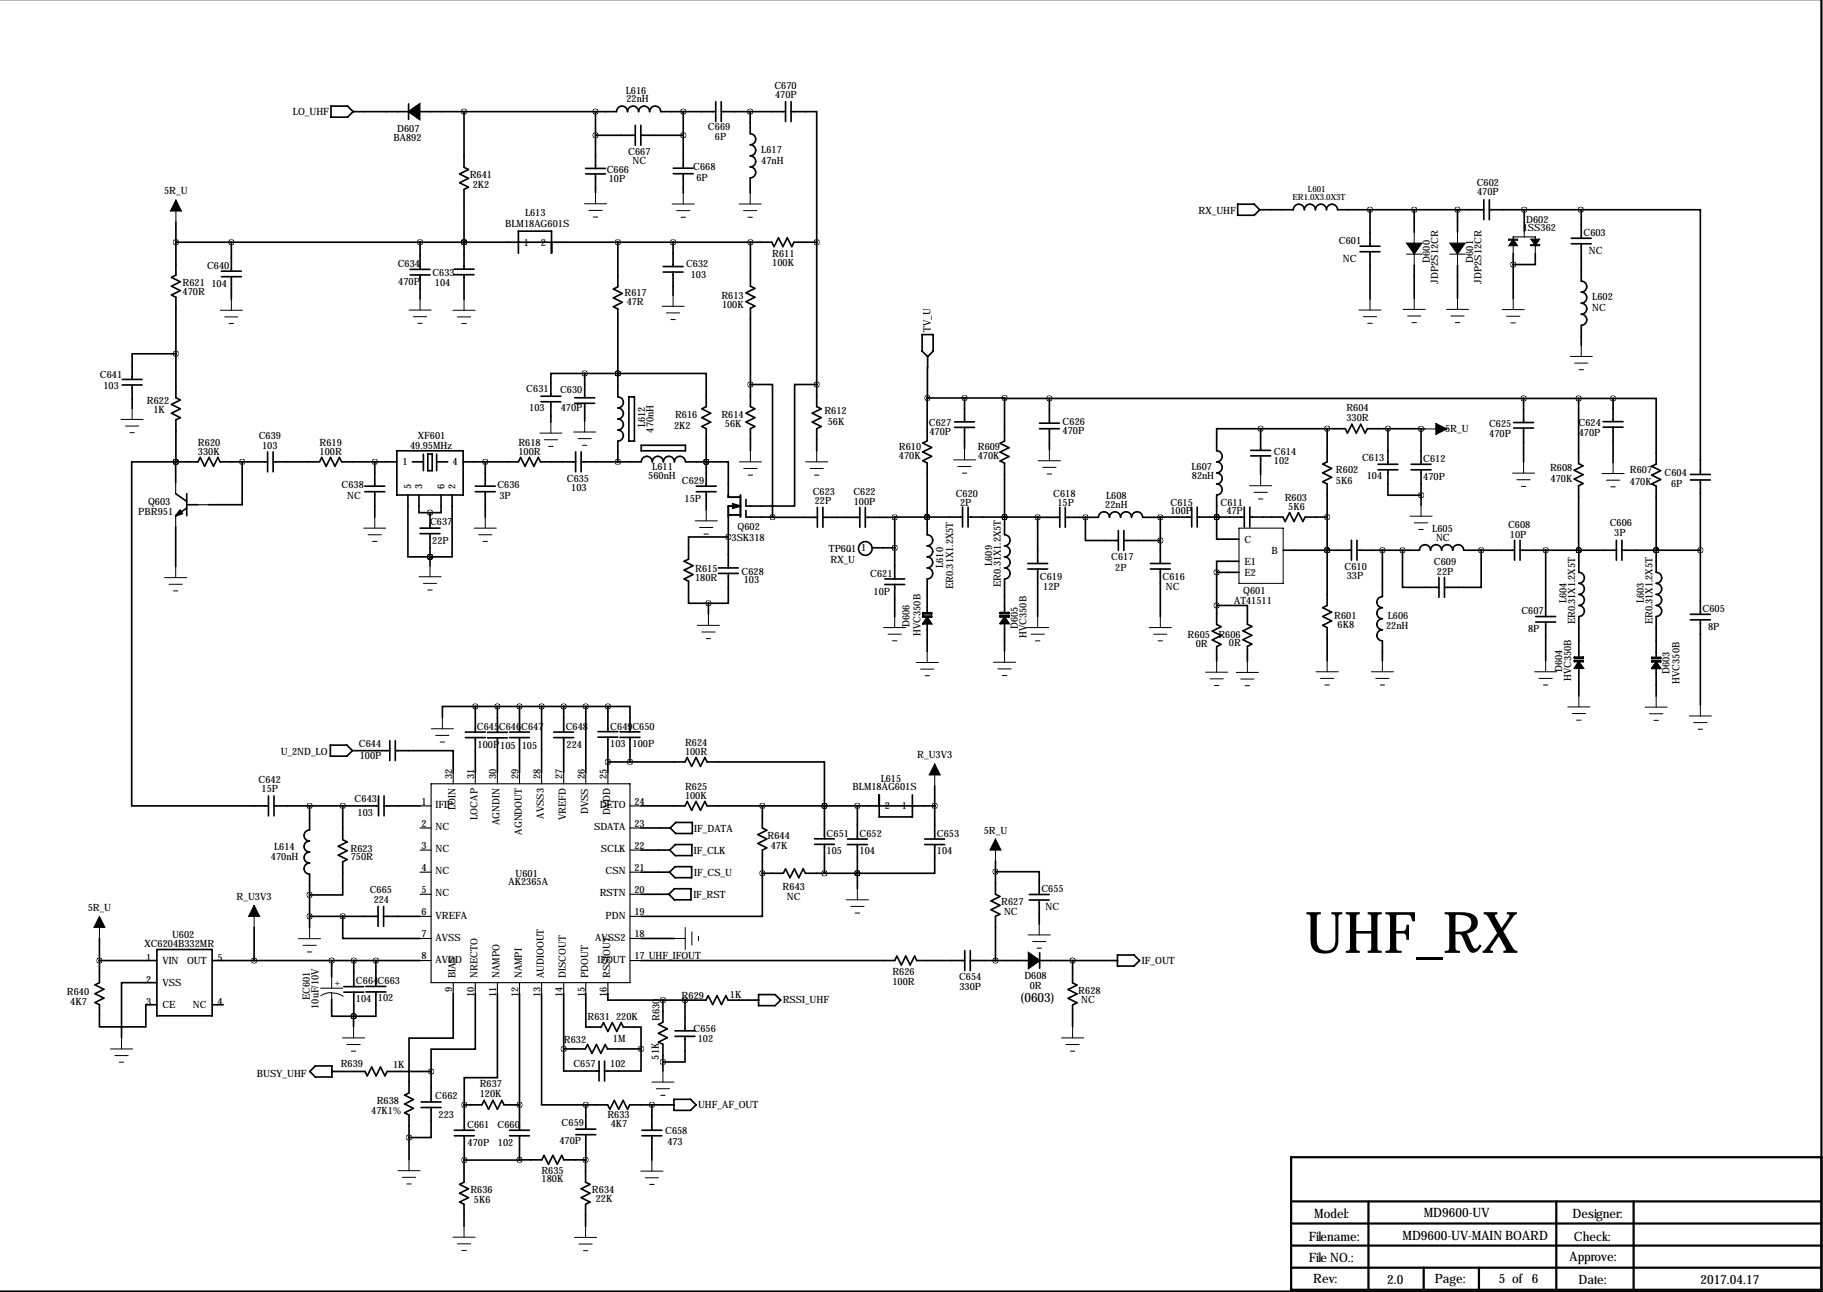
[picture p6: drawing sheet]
<svg xmlns="http://www.w3.org/2000/svg" width="419mm" height="297mm" viewBox="0 0 419 297" stroke-linecap="round" stroke-linejoin="round" font-family="sans-serif">
<path d="M418.7 0v296.9h-418.8M297.1 276.2h121.6M314.6 276.2v20.3M357.8 276.2v20.3M375.6 276.2v20.3M418.7 266.1h-121.9v30.4h121.9M296.8 281.3h121.9M296.8 286.4h121.9M296.8 291.5h121.9M327.3 291.5v5M340 291.5v5" fill="none" stroke="#000" stroke-width=".51"/>
<g fill="none" stroke="#000" stroke-width=".38">
<path d="M76.1 24.4h3.8l1.3 1.3-1.3 1.2h-3.8zM81.2 25.7h12.7M93.9 23.9v3.5M96.5 25.7h45.2a1.27 1.27 0 0 1 1.3-1.3 1.27 1.27 0 0 1 1.3 1.3 1.27 1.27 0 0 1 1.2-1.3 1.27 1.27 0 0 1 1.3 1.3 1.27 1.27 0 0 1 1.3-1.3 1.27 1.27 0 0 1 1.3 1.3 1.27 1.27 0 0 1 1.2-1.3 1.27 1.27 0 0 1 1.3 1.3h12.6M106.7 25.7v12.8l1 .5-2 1 2 1-2 1 2 1-1 .5v18.4M134.6 40h4.6M134.6 38.7h4.6M136.9 25.7v13M136.9 40v4.3M136.9 31.1h9.1M146 28.8v4.6M147.3 31.1h9.8"/>
<path d="M147.3 28.8v4.6M154.8 39.9h4.6M154.8 38.7h4.6M157.1 25.7v13M157.1 39.9v4.5M164.5 23.4v4.6M165.8 25.7h14.8M165.8 23.4v4.6M172.5 25.7v5a1.27 1.27 0 0 1 1.2 1.3 1.27 1.27 0 0 1-1.2 1.3 1.27 1.27 0 0 1 1.2 1.3 1.27 1.27 0 0 1-1.2 1.2 1.27 1.27 0 0 1 1.2 1.3 1.27 1.27 0 0 1-1.2 1.3 1.27 1.27 0 0 1 1.2 1.2 1.27 1.27 0 0 1-1.2 1.3v3.5M180.6 23.4v4.6M181.9 25.7h5.9v30M181.9 23.4v4.6"/>
<path d="M40.4 51.1v12.2l-1 .5 2.1 1-2.1 1 2.1 1-2.1 1 1 .5v23.2l1.1 .5-2.1 1 2.1 1-2.1 1 2.1 1-1.1 .5v9.7M40.4 55.7h137l.6 1 1-2 1 2 1-2 1 2 .5-1h5.3M53.2 55.7v6.6M96.6 55.7v6.2M106.7 55.7h.1M119.2 55.7h.1M119.2 58.2v-5.1h7.6v5.1M142 55.7v10.2l-1 .6 2.1 1-2.1 1 2.1 1-2.1 1 1 .5v20.2a1.27 1.27 0 0 1 1.3 1.3 1.27 1.27 0 0 1-1.3 1.3 1.27 1.27 0 0 1 1.3 1.3 1.27 1.27 0 0 1-1.3 1.2 1.27 1.27 0 0 1 1.3 1.3 1.27 1.27 0 0 1-1.3 1.3 1.27 1.27 0 0 1 1.3 1.2 1.27 1.27 0 0 1-1.3 1.3v4.8M154.7 55.7v5.6M172.5 55.7v10.1l1 .5-2 1 2 1-2 1.1 2 1-1 .5v22.6l1 .5-2 1 2 1-2 1 2 1.1-1 .5v5M187.8 55.7v37.8l1 .5-2.1 1 2.1 1-2.1 1 2.1 1.1-1 .5v5M284.5 47h3.8l1.3 1.2-1.3 1.3h-3.8z"/>
<path d="M289.6 48.2h7.7a1.27 1.27 0 0 1 1.3-1.2 1.27 1.27 0 0 1 1.3 1.2 1.27 1.27 0 0 1 1.2-1.2 1.27 1.27 0 0 1 1.3 1.2 1.27 1.27 0 0 1 1.3-1.2 1.27 1.27 0 0 1 1.3 1.2 1.27 1.27 0 0 1 1.2-1.2 1.27 1.27 0 0 1 1.3 1.2h33.6M312.7 57.9h4.5M312.7 56.6h4.5M315 48.2v8.4M315 57.9v10.8M325.1 48.2v5.2M335.1 48.2v5.2M341.1 45.9v4.6M342.4 48.2h21M342.4 45.9v4.6M347.9 58.3v10.3M350.4 48.2v5"/>
<path d="M353 58.3v2.5h-5.1M361.2 56h4.6M361.2 54.8h4.6M363.4 48.2h27.5v60.9M363.4 48.2l.1 6.6M363.5 56v8.6a1.27 1.27 0 0 1 1.3 1.3 1.27 1.27 0 0 1-1.3 1.3 1.27 1.27 0 0 1 1.3 1.2 1.27 1.27 0 0 1-1.3 1.3 1.27 1.27 0 0 1 1.3 1.3 1.27 1.27 0 0 1-1.3 1.2 1.27 1.27 0 0 1 1.3 1.3 1.27 1.27 0 0 1-1.3 1.3v4.6M50.9 63.6h4.6M50.9 62.3h4.6M53.2 63.6v5.2M94.3 61.9h4.6M94.3 63.2h4.6M96.6 63.2v5.5"/>
<path d="M104.4 61.9h4.6M104.4 63.2h4.6M106.7 63.2v5.6M152.5 62.5h4.5M152.5 61.3h4.5M154.7 62.5v5.4M212 76.9h2.5v3.8l-1.2 1.3-1.3-1.3zM325.1 61v7.6M335.1 61v7.6M28.1 88.5h4.6M28.1 87.2h4.6M30.4 88.5v5.4"/>
<path d="M40.4 81.3h-10v5.9M124.4 92.4h4.5M124.4 91.1h4.5M126.6 92.4v4.6M132.1 92.7h4.6M132.1 91.5h4.6M134.4 85.9h-7.8v5.2M134.4 85.9v5.6M134.4 92.7v4.1M134.4 85.9h7.6M142 85.9h20.4v7.6l-1.1 .5 2.1 1-2.1 1 2.1 1-2.1 1.1 1.1 .5v13.2M142 85.9h.1"/>
<path d="M144.6 91.2h1.2v10.2h-1.2zM172.5 88.4h5.1v30.5M187.8 88.4h-5.1v27.9h-11.2v-1.5M213.2 91.5v9.9l-1.1 .5 2.1 1-2.1 1 2.1 1-2.1 1 1.1 .5-.1 12.5M213.2 91.5h17.7M213.3 82l-.1 9.5M219.5 98.3h4.5M219.5 97h4.5M221.7 91.5v5.5M221.7 98.3v4.9M230.9 91.5v9.9l-1 .5 2.1 1-2.1 1 2.1 1.1-2.1 1 1 .5v16.4a1.27 1.27 0 0 1 1.3 1.3 1.27 1.27 0 0 1-1.3 1.3 1.27 1.27 0 0 1 1.3 1.3 1.27 1.27 0 0 1-1.3 1.2 1.27 1.27 0 0 1 1.3 1.3 1.27 1.27 0 0 1-1.3 1.3 1.27 1.27 0 0 1 1.3 1.2 1.27 1.27 0 0 1-1.3 1.3v7.7M230.9 91.5l10.3 .1"/>
<path d="M239 98.6h4.5M239 97.3h4.5M241.2 91.6v5.7M241.2 98.6v4.8M241.2 91.6h129.6M289.8 98.6h-10.1v5a1.27 1.27 0 0 1 1.3 1.3 1.27 1.27 0 0 1-1.3 1.3 1.27 1.27 0 0 1 1.3 1.3 1.27 1.27 0 0 1-1.3 1.2 1.27 1.27 0 0 1 1.3 1.3 1.27 1.27 0 0 1-1.3 1.3 1.27 1.27 0 0 1 1.3 1.2 1.27 1.27 0 0 1-1.3 1.3v5.1M289.8 98.6h19.5l.5 1 1-2.1 1 2.1 1-2.1 1 2.1 .6-1h4.7M289.8 98.6v4.9M305.1 98.6v7.6l-1 .5 2 1-2 1 2 1-2 1.1 1 .5v27.9l-1 .5 2 1-2 1 2 1.1-2 1 1 .5v7.6M319.1 98.6h7.6M319.1 98.6v8.1M326.7 98.6v8.1"/>
<path d="M326.7 98.6h.9M348 98.4h4.6M348 97.1h4.6M350.3 91.6v5.5M350.3 98.4v7.8M362.9 91.6v15l1 .5-2 1 2 1-2 1 2 1.1-1 .5v14.8M368.6 98.2h4.5M368.6 96.9h4.5M370.8 91.6h9.9v15.1l-1 .5 2.1 1-2.1 1 2.1 1-2.1 1.1 1 .5v19.8a1.27 1.27 0 0 1 1.3 1.3 1.27 1.27 0 0 1-1.3 1.2 1.27 1.27 0 0 1 1.3 1.3 1.27 1.27 0 0 1-1.3 1.3 1.27 1.27 0 0 1 1.3 1.2 1.27 1.27 0 0 1-1.3 1.3 1.27 1.27 0 0 1 1.3 1.3 1.27 1.27 0 0 1-1.3 1.2v9.4M370.8 91.6v5.3M370.8 98.2v8.1M40.4 106.2v4.8"/>
<path d="M40.4 106.2h-10.1v79.1h31.4M40.4 106.2h5.1l.5-1 1 2 1.1-2 1 2 1-2 .5 1h10.9M40.4 113.5l2.5 1.8M42.9 113.5v5.1M42.9 116h2.6M42.9 116.8l-2.5 1.8M55.7 106.2v9.8h-7.7M61.5 103.9v4.6M62.8 106.2h10.7l.5-1 1 2 1-2 1 2 1-2 .5 1h12.7M62.8 103.9v4.6M83.9 113h4.5M83.9 111.8h4.5"/>
<path d="M86.2 106.2v5.6M86.2 113v5.9M91.2 103.6h15.3v10.2h-15.3zM93.8 113.8v14.2h5.1M94.8 106.2h2.5M96.3 113.8v4.1h2.6M97.3 104.4v3.8M98.3 104.4h1.1v3.8h-1.1zM98.9 117.9v3.5M100.4 104.4v3.8M100.4 106.2h2.5M101.4 113.8v4.1h-2.5"/>
<path d="M103.9 113.8v14.2h-5M106.5 106.2h12.7l.5-1 1 2 1-2 1 2 1-2 .6 1h8M109.3 113h4.5M109.3 111.8h4.5M111.6 106.2v5.6M111.6 113v5.9M132.3 103.9v4.6M133.6 106.2h13.8a1.27 1.27 0 0 1 1.3-1.3 1.27 1.27 0 0 1 1.3 1.3 1.27 1.27 0 0 1 1.2-1.3 1.27 1.27 0 0 1 1.3 1.3 1.27 1.27 0 0 1 1.3-1.3 1.27 1.27 0 0 1 1.2 1.3 1.27 1.27 0 0 1 1.3-1.3 1.27 1.27 0 0 1 1.3 1.3h4.8M133.6 103.9v4.6M147.4 102.4h10.2v1.2h-10.2zM160.1 113h4.5M160.1 111.8h4.5"/>
<path d="M162.4 106.2h.1M162.4 106.2h5v8.1h2.8M162.4 113v4.2M167.4 118.4h2.8M169 116.3h-1.6v14.3M170.2 113.8v5.1M171.5 117.4v1.5h6.1M177.6 118.9h10.3M187.9 116.6v4.6M189.2 118.9h8.5M189.2 116.6v4.6M197.7 116.6v4.6"/>
<path d="M198.9 118.9h6.8M198.9 116.6v4.6M205.7 118.9v14.2M213.1 118.9h-7.4M213.1 118.9h8.2M213.2 118.9v4a1.27 1.27 0 0 1 1.2 1.3 1.27 1.27 0 0 1-1.2 1.3 1.27 1.27 0 0 1 1.2 1.3 1.27 1.27 0 0 1-1.2 1.2 1.27 1.27 0 0 1 1.2 1.3 1.27 1.27 0 0 1-1.2 1.3 1.27 1.27 0 0 1 1.2 1.2 1.27 1.27 0 0 1-1.2 1.3v7.8M221.3 116.6v4.6M222.6 118.9h8.3M222.6 116.6v4.6M230.9 118.9h.1M230.9 118.9h7.7M238.6 118.9v10.7"/>
<path d="M238.6 118.9h5M243.6 116.6v4.6M244.9 118.9h7.6a1.27 1.27 0 0 1 1.3-1.2 1.27 1.27 0 0 1 1.3 1.2 1.27 1.27 0 0 1 1.2-1.2 1.27 1.27 0 0 1 1.3 1.2 1.27 1.27 0 0 1 1.3-1.2 1.27 1.27 0 0 1 1.2 1.2 1.27 1.27 0 0 1 1.3-1.2 1.27 1.27 0 0 1 1.3 1.2h4.1M244.9 116.6v4.6M249.5 118.9v5.4h7.6M266.8 118.9v10.7M274 118.9h-7.2M274 116.6v4.6M275.2 118.9h10.9M275.2 116.6v4.6M279.7 118.9h.1M279.7 118.9v5.1h5.1"/>
<path d="M286.1 116.6v4.6M287.3 118.9h7.6l.6 1 1-2 1 2 1-2 1 2 .5-1h5.1M287.3 116.6v4.6M287.5 104.8h4.6M287.5 103.5h4.6M289.8 104.8v4.3M316.8 108h4.6M316.8 106.7h4.6M319.1 108v5.9h7.6M324.4 108h4.6M324.4 106.7h4.6M326.7 108v8.1"/>
<path d="M388.6 109.1h4.6M388.6 110.3h4.6M390.9 110.3v30.9M40.4 121.1v9.2M96.6 122.7h4.5M96.6 121.4h4.5M98.9 128h.1M98.9 122.7v7.4M162.9 138.7v2.5M165.2 131.8h4.5M165.2 130.6h4.5M167.4 123.5h-9.1v5l-1 .5 2 1.1-2 1 2 1-2 1 1 .5v5.1h4.6"/>
<path d="M167.4 131.8v6.9h-4.5M200.5 125.9h5.2M203.4 134.4h4.6M203.4 133.1h4.6M205.7 134.4v7.3M236.3 130.8h4.5M236.3 129.6h4.5M238.6 130.8v10.9M257.1 122v4.6M258.4 124.3h8.4M258.4 122v4.6M264.5 130.8h4.5"/>
<path d="M264.5 129.6h4.5M266.8 130.8v10.9M279.7 139.2h7.1v4.3l1 .5-2 1 2 1.1-2 1 2 1-1 .5v3.5M279.7 131.6v12l1 .5-2 1 2 1-2 1 2 1-1 .6v3.3M279.7 131.6h5.1M284.8 129h-5.1v2.6M295 126.5h15.7M305.1 126.5h.1M310.7 124.2v4.6M312 126.5h14.3a1.27 1.27 0 0 1 1.3-1.3 1.27 1.27 0 0 1 1.3 1.3 1.27 1.27 0 0 1 1.2-1.3 1.27 1.27 0 0 1 1.3 1.3 1.27 1.27 0 0 1 1.3-1.3 1.27 1.27 0 0 1 1.3 1.3 1.27 1.27 0 0 1 1.2-1.3 1.27 1.27 0 0 1 1.3 1.3h11.7M312 124.2v4.6M317.8 126.5v10.7a1.27 1.27 0 0 0-1.3 1.2 1.27 1.27 0 0 0 1.3 1.3 1.27 1.27 0 0 0-1.3 1.3 1.27 1.27 0 0 0 1.3 1.3 1.27 1.27 0 0 0-1.3 1.2 1.27 1.27 0 0 0 1.3 1.3 1.27 1.27 0 0 0-1.3 1.3 1.27 1.27 0 0 0 1.3 1.2v4.6"/>
<path d="M322.4 126.5v8.5h8.4M330.8 132.8v4.5M332.1 132.8v4.5M340.5 126.5v8.5h-8.4M348.2 124.2v4.6M349.5 126.5h22.1M349.5 124.2v4.6M355.3 126.5v15.2M363 126.5v5.1a1.27 1.27 0 0 1 1.2 1.3 1.27 1.27 0 0 1-1.2 1.2 1.27 1.27 0 0 1 1.2 1.3 1.27 1.27 0 0 1-1.2 1.3 1.27 1.27 0 0 1 1.2 1.2 1.27 1.27 0 0 1-1.2 1.3 1.27 1.27 0 0 1 1.2 1.3 1.27 1.27 0 0 1-1.2 1.2v9.4M371.6 124.2v4.6M372.9 126.5h18M372.9 124.2v4.6"/>
<path d="M380.7 126.5h.1M212.1 141.6h2.1v.3h-2.1zM212.1 140.9h2.1v.2h-2.1zM213.2 143.4v6.4M229.9 141.6h2.1v.2h-2.1zM229.9 140.8h2.1v.3h-2.1zM230.9 143.4v6.3M353.1 143h4.5M353.1 141.7h4.5M355.3 143v8.9M361.9 151.9h2.1v.2h-2.1zM361.9 151.1h2.1v.2h-2.1z"/>
<path d="M363 153.6v6.4M379.7 151.9h2.1v.3h-2.1zM379.7 151.1h2.1v.3h-2.1zM380.7 153.7v6.3M388.6 142.5h4.6M388.6 141.2h4.6M390.9 142.5v19.6M75.9 171.3h3.9l1.2 1.3-1.2 1.2h-3.9zM81 172.6h8.6M89.6 170.3v4.6M90.9 172.6h13.3v5.1M90.9 170.3v4.6"/>
<path d="M107 168.3h4.6M107 169.6h4.6M109.3 162.4h-7.6v2.6M109.3 162.4v5.9M109.3 169.6v8.1M109.3 162.4h30.5M112.1 169.6h4.5M112.1 168.4h4.5M114.4 162.4v6M114.4 169.6v8.1M117.1 168.3h4.6M117.1 169.6h4.6"/>
<path d="M119.4 162.4v5.9M119.4 169.6v8.1M124.5 162.4v15.3M127.3 168.3h4.6M127.3 169.6h4.6M129.6 162.4v5.9M129.6 169.6v8.1M134.7 162.4v15.3M137.5 168.2h4.5M137.5 169.5h4.5M139.8 162.4h5v5.9M139.8 175.2h17.7l.5-1 1 2 1-2 1 2 1.1-2 .5 1h26.9v10.1"/>
<path d="M139.8 162.4v5.8M139.8 169.5v8.2M142.5 168.3h4.6M142.5 169.5h4.6M144.8 169.5v5.7M61.7 183v4.6M63 185.3h24M63 183v4.6M71.2 185.3v5.5a1.27 1.27 0 0 0-1.3 1.3 1.27 1.27 0 0 0 1.3 1.3 1.27 1.27 0 0 0-1.3 1.2 1.27 1.27 0 0 0 1.3 1.3 1.27 1.27 0 0 0-1.3 1.3 1.27 1.27 0 0 0 1.3 1.2 1.27 1.27 0 0 0-1.3 1.3 1.27 1.27 0 0 0 1.3 1.3v12.3M78.8 185.3v7.8l1 .5-2 1 2 1-2 1 2 1-1 .5v7.7h-7.6M87 183v4.6M88.3 185.3h8.3"/>
<path d="M88.3 183v4.6M147.4 185.3h10.1l.5-1 1 2 1-2 1 2 1.1-2 .5 1h52.3M147.4 190.4h6.7M147.4 195.4h6.6M154 195.4l1.2-1.2h3.9v2.5h-3.9zM155.3 189.1h3.9v2.5h-3.9l-1.2-1.2zM175.3 185.3v5.1l1 .5-2.1 1 2.1 1-2.1 1 2.1 1-1 .5v5.4M187.2 192.8h4.6M187.2 194.1h4.6M189.5 185.3h.1M189.5 194.1v6.7M189.5 185.3v7.5"/>
<path d="M194.8 192.9h4.6M194.8 194.2h4.6M197.1 185.3v7.6M197.1 194.2v10.1M202.1 182.7v5.1h7.7v-5.1M209.8 185.3h.1M212.6 192.9h4.6M212.6 194.2h4.6M214.9 194.2v6.6h-17.8M214.9 180.7v12.2M228.9 198v7.6l1 .5-2.1 1 2.1 1-2.1 1.1 2.1 1-1 .5v10.1M22.9 215.8v10.1l-1.1 .5 2.1 1-2.1 1.1 2.1 1-2.1 1 1.1 .5v5.1h10.6v-5.1h2.6"/>
<path d="M36.1 218.3h12.7v15.2h-12.7zM58.4 213.2v7.6M71.2 210.7h15.7M78.8 210.7v5.1h17.8M86.9 208.4v4.6M88.2 210.7h8.4M88.2 208.4v4.6M147.4 200.5h6.5M147.4 205.6h6.4M147.4 215.8h7.6M153.8 205.6l1.2-1.3h3.9v2.6h-3.9zM153.9 200.5l1.3-1.3h3.8v2.6h-3.8z"/>
<path d="M175.3 200.8v9.9h-27.9M175.3 200.8h4.8l.5-1 1 2 1-2 1 2 1.1-2 .5 1h11.9M197.1 200.8h.1M221.8 218.6v4.5M223.1 218.6v4.5M228.9 200.4h10v5.2M236.6 205.6h4.6M236.6 206.9h4.6M238.9 206.9v5.5M239 219.1v3.5M256.9 219.6h3.8l1.3 1.2-1.3 1.3h-3.8zM22.9 220.8h13.2"/>
<path d="M36.1 225.9h-8.2v12.7M48.8 220.8h47.8M48.8 231h2.5M76.3 229.7v3.9h5M76.3 220.8v3.8M79 226.8h4.6M79 228.1h4.6M81.3 233.6v2.5M81.3 233.6h.1M81.3 220.8v6M81.3 228.1v5.5M84.1 226.8h4.6"/>
<path d="M84.1 228.1h4.6M86.4 228.1v5.5h-5.1M86.4 220.8v6M104.2 228.5v10.2h-10.2v12.6l-1 .5 2 1-2 1 2 1-2 1 1 .5v10.3M109.3 228.5v12.7h-10.2v5.1M114.4 228.5v19.3h-7.7v6.2M119.4 228.5v31.4M124.5 228.5v25.5h10.2M129.6 228.5v12.7M134.7 228.5v7.6h3.5l.5-1 1.1 2 1-2 1 2 1-2 .5 1h4.1v5.1M139.8 228.5v1.4h12.6M147.4 220.8h58.3l.5-1 1 2.1 1-2.1 1 2.1 1.1-2.1 .5 1h11"/>
<path d="M152.4 229.9h9.9l.5-1 1 2 1-2 1.1 2 1-2 .5 1h7M152.4 229.9v5.1l-1 .5 2 1-2 1.1 2 1-2 1 1 .5v6.1M155.2 238.3h4.6M155.2 237h4.6M157.5 238.3v5.9h-5.1M157.5 229.9v7.1M174.4 228.7h3.8l1.3 1.2-1.3 1.3h-3.8zM223.1 220.8h13.4M239 220.8h17.9M246.6 220.8v5.2l1 .5-2 1 2 1-2 1 2 1-1 .5v5.1M71.2 246.3l1.3-1.2h3.8v2.5h-3.8zM76.3 246.3h7.6l.5 1.1 1-2.1 1.1 2.1 1-2.1 1 2.1 .5-1.1h10.1"/>
<path d="M96.8 253.4h4.6M96.8 254.6h4.6M99.1 254.6v6.9h-5.1M99.1 246.3v7.1M104.4 259.9h4.6M106.7 254v5.9M106.7 254h4.1l.5-1 1 2 1-2 1.1 2 1-2 .5 1h3.5M117.1 259.9h4.6M129.6 241.2h5l.5-1.1 1 2.1 1-2.1 1 2.1 1-2.1 .5 1.1h7.8M129.6 241.2v5h8.1M132.4 259.6h4.6M134.7 254v5.6"/>
<path d="M134.7 254h5l.5 1 1-2 1 2 1.1-2 1 2 .5-1h10.1M137.7 244v4.5M139 244v4.5M147.4 241.2v5h-8.4M147.6 259.9h4.5M149.9 254v5.9M154.9 252.7h3.8l1.3 1.3-1.3 1.3h-3.8zM104.4 261.1h4.6M106.7 266.7v5.1l-1 .5 2 1-2 1 2 1-2 1.1 1 .5v5M106.7 261.1v5.6M117.1 261.1h4.6M119.4 266.7h-12.7"/>
<path d="M119.4 261.1v5.6M119.4 266.7h5.2l.5-1.1 1 2.1 1-2.1 1 2.1 1-2.1 .5 1.1h5M132.4 260.9h4.6M134.6 266.7v5.1l1 .5-2 1 2 1-2 1 2 1.1-1 .5v5.1M134.7 260.9l-.1 5.8M147.6 261.1h4.5M149.9 261.1v5.6"/>
<circle cx="195.4" cy="126.6" r=".05"/>
<circle cx="198.9" cy="126.1" r="1.57"/>
</g>
<path d="M40.4 46l1.3 2.5h-2.5zM323.3 55.9h3.6l-1.8 2.5zM333.3 55.9h3.6l-1.8 2.5zM347.9 55l1 1.5h-2zM351.9 55h2.1l-1 1.5zM330.1 97.3l2.5 1.3-2.5 1.3zM214.9 175.6l1.3 2.6h-2.6zM228.9 192.9l1.2 2.5h-2.5zM22.9 210.7l1.2 2.5h-2.5zM58.4 208.1l1.3 2.6h-2.6z" fill="#000" stroke="#000" stroke-width=".23"/>
<g fill="none" stroke="#000" stroke-width=".23">
<path d="M40.4 46v5.1M134.4 46.8h5M135.4 48.4h3M136.4 49.9h1M136.9 44.3v2.5M154.5 46.9h5.1M155.5 48.4h3.1M156.6 49.9h1M157.1 44.4v2.5M169.9 46.9h5.1M170.9 48.4h3.1M172 49.9h1"/>
<path d="M172.5 44.4v2.5M323.3 58.4h3.6M325.1 53.4v2.5M325.1 58.4v2.6M333.3 58.4h3.6M335.1 53.4v2.5M335.1 58.4v2.6M346.9 55h2v.2h-2zM347.9 56.5v1.8M350.4 53.2v1.3M351.9 56.2h2.1v.3h-2.1zM353 56.5v1.8"/>
<path d="M50.6 71.3h5.1M51.7 72.9h3M52.7 74.4h1M53.2 68.8v2.5M94 71.3h5.1M95 72.8h3.1M96.1 74.3h1M96.6 68.7v2.6M104.1 71.3h5.1M105.2 72.9h3M106.2 74.4h1M106.7 68.8v2.5"/>
<path d="M152.2 70.4h5.1M153.2 71.9h3.1M154.2 73.5h1M154.7 67.9v2.5M312.4 71.3h5.1M313.4 72.8h3.1M314.5 74.3h1M315 68.7v2.6M322.6 71.1h5.1M323.6 72.7h3M324.6 74.2h1M325.1 68.6v2.5"/>
<path d="M332.5 71.1h5.1M333.6 72.7h3M334.6 74.2h1M335.1 68.6v2.5M345.3 71.2h5.1M346.4 72.7h3M347.4 74.2h1M347.9 68.6v2.6M363.5 79.4v2.6M27.8 96.4h5.1M28.9 98h3M29.9 99.5h1"/>
<path d="M30.4 93.9v2.5M124.1 99.6h5.1M126.6 97v2.6M131.9 99.3h5.1M134.4 96.8v2.5M327.6 98.6h5M361 82h5.1M362 83.5h3M363 85h1M86.2 118.9v2.5M111.6 118.9v2.5M125.1 101.1h3.1"/>
<path d="M126.1 102.6h1.1M132.9 100.8h3M133.9 102.4h1M159.8 119.7h5.1M162.4 117.2v2.5M170 106.2h5.1M171 107.7h3M172 109.2h1M172.5 103.6v2.6M185.2 106.2h5.1M186.2 107.7h3.1M187.2 109.2h1.1"/>
<path d="M187.8 103.6v2.6M219.2 105.7h5.1M220.2 107.3h3.1M221.2 108.8h1M221.7 103.2v2.5M238.7 105.9h5.1M239.7 107.5h3.1M240.7 109h1.1M241.2 103.4v2.5M287.3 111.7h5.1M288.3 113.2h3M289.3 114.7h1"/>
<path d="M289.8 109.1v2.6M324.2 118.7h5M326.7 116.1v2.6M347.7 108.8h5.1M348.7 110.3h3.1M349.8 111.8h1M350.3 106.2v2.6M368.3 108.9h5.1M369.3 110.4h3.1M370.3 111.9h1M370.8 106.3v2.6M37.8 132.8h5.1"/>
<path d="M38.9 134.3h3M39.9 135.9h1M40.4 130.3v2.5M83.6 121.4h5.1M84.6 122.9h3.1M85.6 124.5h1.1M96.3 132.6h5.1M97.3 134.1h3.1M98.3 135.6h1.1M98.9 130.1v2.5M109 121.4h5.1M110 122.9h3.1"/>
<path d="M111 124.5h1.1M160.8 121.3h3.1M161.8 122.8h1.1M284.8 121.4h10.2v12.7h-10.2zM325.2 120.2h3M326.2 121.7h1M160.3 143.8h5.1M161.3 145.3h3.1M162.4 146.8h1M162.9 141.2v2.6M203.1 144.3h5.1M204.2 145.8h3"/>
<path d="M205.2 147.3h1M205.7 141.7v2.6M210.6 152.3h5.1M211.6 153.8h3.1M212.6 155.4h1.1M213.2 149.8v2.5M228.4 152.3h5.1M229.4 153.8h3.1M230.4 155.3h1M230.9 149.7v2.6M236 144.3h5.1M237 145.8h3.1"/>
<path d="M238 147.3h1.1M238.6 141.7v2.6M264.2 144.3h5.1M265.2 145.8h3.1M266.2 147.3h1.1M266.8 141.7v2.6M277.2 154.5h5M278.2 156.1h3M279.2 157.6h1M279.7 152v2.5M284.2 154.6h5.1M285.2 156.1h3.1"/>
<path d="M286.3 157.6h1M286.8 152.1v2.5M302.6 154.4h5M303.6 156h3M304.6 157.5h1M305.1 151.9v2.5M315.3 154.4h5M316.3 156h3M317.3 157.5h1M317.8 151.9v2.5M352.8 154.4h5.1M353.8 156h3.1"/>
<path d="M354.8 157.5h1.1M355.3 151.9v2.5M363 160v2.5M99.2 167.5h5M100.2 169.1h3M101.2 170.6h1M101.7 165v2.5M214.9 175.6v5.1M360.4 162.5h5.1M361.4 164h3.1M362.5 165.6h1M378.2 162.6h5.1"/>
<path d="M379.2 164.1h3.1M380.2 165.6h1.1M380.7 160v2.6M388.4 164.6h5M389.4 166.1h3M390.4 167.7h1M390.9 162.1v2.5M228.9 192.9v5.1M22.9 210.7v5.1M58.4 208.1v5.1M68.6 215.8h5.1M69.6 217.3h3.1"/>
<path d="M70.7 218.9h1M71.2 213.3v2.5M155 215.8h2.5M157.5 213.2v5.1M159.1 214.2v3.1M160.6 215.3v1M194.6 206.9h5M195.6 208.4h3M196.6 209.9h1M197.1 204.3v2.6M236.4 214.9h5.1M237.4 216.5h3"/>
<path d="M238.4 218h1M238.9 212.4v2.5M27.9 238.6v2.6M73.7 227.2h5.1M73.7 228.9l1.5-.6 1-.1 .1 1.5M76.3 224.6v2.6M76.4 228.3l1 .1 1.5 .7M78.7 238.6h5.1M81.3 236.1v2.5M244 238.6h5.1M246.6 236.1v2.5M25.4 241.2h5.1"/>
<path d="M26.4 242.7h3.1M27.4 244.2h1M79.8 240.1h3M80.8 241.7h1M149.9 248.8h5M150.9 250.3h3M151.9 251.8h1M152.4 246.2v2.6M245.1 240.1h3M246.1 241.7h1M91.5 269.1h5.1M92.5 270.7h3.1"/>
<path d="M93.5 272.2h1M94 266.6v2.5M147.3 269.3h5.1M148.3 270.8h3.1M149.4 272.3h1M149.9 266.7v2.6M104.1 284.4h5.1M105.2 286h3M106.2 287.5h1M106.7 281.9v2.5M132.1 284.5h5.1M133.1 286h3"/>
<path d="M134.1 287.5h1M134.6 282v2.5"/>
</g>
<g fill="none" stroke="#000" stroke-width=".25">
<path d="M353 55v-.5h-5.1v.7M40.4 111v2.5M40.4 118.6v2.5M45.5 116h2.5M104.2 177.7v2.5M109.3 177.7v2.5M114.4 177.7v2.5M119.4 177.7v2.5M124.5 177.7v2.5M129.6 177.7v2.5M134.7 177.7v2.5M139.8 177.7v2.5"/>
<path d="M96.6 185.3h2.5M96.6 190.4h2.5M96.6 195.4h2.5M99.1 180.2h45.7v45.7h-45.7zM144.8 185.3h2.6M144.8 190.4h2.6M144.8 195.4h2.6M96.6 200.5h2.5M96.6 205.6h2.5M96.6 210.7h2.5M96.6 215.8h2.5M144.8 200.5h2.6"/>
<path d="M144.8 205.6h2.6M144.8 210.7h2.6M144.8 215.8h2.6M96.6 220.8h2.5M104.2 225.9v2.6M109.3 225.9v2.6M114.4 225.9v2.6M119.4 225.9v2.6M124.5 225.9v2.6M129.6 225.9v2.6M134.7 225.9v2.6M139.8 225.9v2.6"/>
<path d="M144.8 220.8h2.6"/>
</g>
<path d="M93.9 25.7l2.6-1.8v3.5zM41.4 117.3l.5 .8-1.5 .5zM168.5 115.8l1.7 .5-1.7 .6zM213.2 141.9l1 1.5h-2.1zM230.9 141.8l1.1 1.6h-2.1zM363 152.1l1 1.5h-2.1zM380.7 152.2l1.1 1.5h-2.1zM236.5 219.1l2.5 1.7-2.5 1.8z" fill="#000" stroke="#000" stroke-width=".38"/>
<path d="M314.9 48.2a.05 .05 0 0 0 .1 0 .05 .05 0 0 0-.1 0zM335 48.2a.05 .05 0 0 0 .1 0 .05 .05 0 0 0-.1 0zM347.8 60.8a.05 .05 0 0 0 .1 0 .05 .05 0 0 0-.1 0zM350.4 48.2a.05 .05 0 0 0 .1 0 .05 .05 0 0 0-.1 0zM149.8 254a.05 .05 0 0 0 .1 0 .05 .05 0 0 0-.1 0zM78.7 210.7a.05 .05 0 0 0 .1 0 .05 .05 0 0 0-.1 0zM119.4 162.4a.05 .05 0 0 0 .1 0 .05 .05 0 0 0-.1 0zM114.3 162.4a.05 .05 0 0 0 .1 0 .05 .05 0 0 0-.1 0zM124.5 162.4a.05 .05 0 0 0 .1 0 .05 .05 0 0 0-.1 0zM129.5 162.4a.05 .05 0 0 0 .1 0 .05 .05 0 0 0-.1 0zM134.6 162.4a.05 .05 0 0 0 .1 0 .05 .05 0 0 0-.1 0zM139.7 162.4a.05 .05 0 0 0 .1 0 .05 .05 0 0 0-.1 0zM139.7 175.2a.05 .05 0 0 0 .1 0 .05 .05 0 0 0-.1 0zM144.8 175.2a.05 .05 0 0 0 .1 0 .05 .05 0 0 0-.1 0zM106.7 254a.05 .05 0 0 0 .1 0 .05 .05 0 0 0-.1 0zM119.4 254a.05 .05 0 0 0 .1 0 .05 .05 0 0 0-.1 0zM106.7 266.7a.05 .05 0 0 0 .1 0 .05 .05 0 0 0-.1 0zM134.6 266.7a.05 .05 0 0 0 .1 0 .05 .05 0 0 0-.1 0zM134.6 254a.05 .05 0 0 0 .1 0 .05 .05 0 0 0-.1 0zM94 261.5a.05 .05 0 0 0 .1 0 .05 .05 0 0 0-.1 0zM81.3 220.8a.05 .05 0 0 0 .1 0 .05 .05 0 0 0-.1 0zM86.4 220.8a.05 .05 0 0 0 .1 0 .05 .05 0 0 0-.1 0zM81.3 233.6a.05 .05 0 0 0 .1 0 .05 .05 0 0 0-.1 0zM109.2 162.4a.05 .05 0 0 0 .1 0 .05 .05 0 0 0-.1 0zM78.7 185.3a.05 .05 0 0 0 .1 0 .05 .05 0 0 0-.1 0zM71.1 210.7a.05 .05 0 0 0 .1 0 .05 .05 0 0 0-.1 0zM71.1 205.8a.05 .05 0 0 0 .1 0 .05 .05 0 0 0-.1 0zM81.2 233.6a.05 .05 0 0 0 .1 0 .05 .05 0 0 0-.1 0zM99.1 246.3a.05 .05 0 0 0 .1 0 .05 .05 0 0 0-.1 0zM119.4 266.7a.05 .05 0 0 0 .1 0 .05 .05 0 0 0-.1 0zM71.1 185.3a.05 .05 0 0 0 .1 0 .05 .05 0 0 0-.1 0zM189.5 185.3a.05 .05 0 0 0 .1 0 .05 .05 0 0 0-.1 0zM380.7 126.5a.05 .05 0 0 0 .1 0 .05 .05 0 0 0-.1 0zM213.1 118.9a.05 .05 0 0 0 .1 0 .05 .05 0 0 0-.1 0zM98.8 117.9a.05 .05 0 0 0 .1 0 .05 .05 0 0 0-.1 0zM98.8 128a.05 .05 0 0 0 .1 0 .05 .05 0 0 0-.1 0zM98.8 128a.05 .05 0 0 0 .1 0 .05 .05 0 0 0-.1 0zM187.7 88.4a.05 .05 0 0 0 .1 0 .05 .05 0 0 0-.1 0zM167.4 123.5a.05 .05 0 0 0 .1 0 .05 .05 0 0 0-.1 0zM162.3 106.2a.05 .05 0 0 0 .1 0 .05 .05 0 0 0-.1 0zM162.3 106.2a.05 .05 0 0 0 .1 0 .05 .05 0 0 0-.1 0zM142 85.9a.05 .05 0 0 0 .1 0 .05 .05 0 0 0-.1 0zM142 85.9a.05 .05 0 0 0 .1 0 .05 .05 0 0 0-.1 0zM142 55.7a.05 .05 0 0 0 .1 0 .05 .05 0 0 0-.1 0zM172.5 55.7a.05 .05 0 0 0 .1 0 .05 .05 0 0 0-.1 0zM172.5 88.4a.05 .05 0 0 0 .1 0 .05 .05 0 0 0-.1 0zM142 106.2a.05 .05 0 0 0 .1 0 .05 .05 0 0 0-.1 0zM111.5 106.2a.05 .05 0 0 0 .1 0 .05 .05 0 0 0-.1 0zM162.8 138.7a.05 .05 0 0 0 .1 0 .05 .05 0 0 0-.1 0zM86.1 106.2a.05 .05 0 0 0 .1 0 .05 .05 0 0 0-.1 0zM55.6 106.2a.05 .05 0 0 0 .1 0 .05 .05 0 0 0-.1 0zM40.4 106.2a.05 .05 0 0 0 .1 0 .05 .05 0 0 0-.1 0zM230.9 118.9a.05 .05 0 0 0 .1 0 .05 .05 0 0 0-.1 0zM305.1 118.9a.05 .05 0 0 0 .1 0 .05 .05 0 0 0-.1 0zM305.1 98.6a.05 .05 0 0 0 .1 0 .05 .05 0 0 0-.1 0zM305.1 126.5a.05 .05 0 0 0 .1 0 .05 .05 0 0 0-.1 0zM326.6 113.9a.05 .05 0 0 0 .1 0 .05 .05 0 0 0-.1 0zM362.9 126.5a.05 .05 0 0 0 .1 0 .05 .05 0 0 0-.1 0zM390.9 126.5a.05 .05 0 0 0 .1 0 .05 .05 0 0 0-.1 0zM154.7 55.7a.05 .05 0 0 0 .1 0 .05 .05 0 0 0-.1 0zM40.4 81.3a.05 .05 0 0 0 .1 0 .05 .05 0 0 0-.1 0zM279.7 118.9a.05 .05 0 0 0 .1 0 .05 .05 0 0 0-.1 0zM305.1 126.5a.05 .05 0 0 0 .1 0 .05 .05 0 0 0-.1 0zM205.6 125.9a.05 .05 0 0 0 .1 0 .05 .05 0 0 0-.1 0zM289.8 98.6a.05 .05 0 0 0 .1 0 .05 .05 0 0 0-.1 0zM134.4 85.9a.05 .05 0 0 0 .1 0 .05 .05 0 0 0-.1 0zM172.4 25.7a.05 .05 0 0 0 .1 0 .05 .05 0 0 0-.1 0zM157 25.7a.05 .05 0 0 0 .1 0 .05 .05 0 0 0-.1 0zM157 31.1a.05 .05 0 0 0 .1 0 .05 .05 0 0 0-.1 0zM136.9 31.1a.05 .05 0 0 0 .1 0 .05 .05 0 0 0-.1 0zM136.9 25.7a.05 .05 0 0 0 .1 0 .05 .05 0 0 0-.1 0zM279.7 118.9a.05 .05 0 0 0 .1 0 .05 .05 0 0 0-.1 0zM187.7 55.7a.05 .05 0 0 0 .1 0 .05 .05 0 0 0-.1 0zM326.6 98.6a.05 .05 0 0 0 .1 0 .05 .05 0 0 0-.1 0zM319 98.6a.05 .05 0 0 0 .1 0 .05 .05 0 0 0-.1 0zM213.1 118.9a.05 .05 0 0 0 .1 0 .05 .05 0 0 0-.1 0zM230.9 118.9a.05 .05 0 0 0 .1 0 .05 .05 0 0 0-.1 0zM221.7 91.5a.05 .05 0 0 0 .1 0 .05 .05 0 0 0-.1 0zM230.9 91.5a.05 .05 0 0 0 .1 0 .05 .05 0 0 0-.1 0zM362.9 126.5a.05 .05 0 0 0 .1 0 .05 .05 0 0 0-.1 0zM380.7 126.5a.05 .05 0 0 0 .1 0 .05 .05 0 0 0-.1 0zM213.2 91.5a.05 .05 0 0 0 .1 0 .05 .05 0 0 0-.1 0zM279.7 139.2a.05 .05 0 0 0 .1 0 .05 .05 0 0 0-.1 0zM355.3 126.5a.05 .05 0 0 0 .1 0 .05 .05 0 0 0-.1 0zM317.8 126.5a.05 .05 0 0 0 .1 0 .05 .05 0 0 0-.1 0zM322.4 126.5a.05 .05 0 0 0 .1 0 .05 .05 0 0 0-.1 0zM340.5 126.5a.05 .05 0 0 0 .1 0 .05 .05 0 0 0-.1 0zM266.7 118.9a.05 .05 0 0 0 .1 0 .05 .05 0 0 0-.1 0zM238.5 118.9a.05 .05 0 0 0 .1 0 .05 .05 0 0 0-.1 0zM249.5 118.9a.05 .05 0 0 0 .1 0 .05 .05 0 0 0-.1 0zM266.7 124.3a.05 .05 0 0 0 .1 0 .05 .05 0 0 0-.1 0zM205.6 118.9a.05 .05 0 0 0 .1 0 .05 .05 0 0 0-.1 0zM279.7 131.6a.05 .05 0 0 0 .1 0 .05 .05 0 0 0-.1 0zM129.5 241.2a.05 .05 0 0 0 .1 0 .05 .05 0 0 0-.1 0zM147.3 241.2a.05 .05 0 0 0 .1 0 .05 .05 0 0 0-.1 0zM157.4 229.9a.05 .05 0 0 0 .1 0 .05 .05 0 0 0-.1 0zM189.5 185.3a.05 .05 0 0 0 .1 0 .05 .05 0 0 0-.1 0zM106.6 55.7a.05 .05 0 0 0 .1 0 .05 .05 0 0 0-.1 0zM106.6 55.7a.05 .05 0 0 0 .1 0 .05 .05 0 0 0-.1 0zM106.6 25.7a.05 .05 0 0 0 .1 0 .05 .05 0 0 0-.1 0zM96.5 55.7a.05 .05 0 0 0 .1 0 .05 .05 0 0 0-.1 0zM40.4 55.7a.05 .05 0 0 0 .1 0 .05 .05 0 0 0-.1 0zM53.1 55.7a.05 .05 0 0 0 .1 0 .05 .05 0 0 0-.1 0zM228.8 220.8a.05 .05 0 0 0 .1 0 .05 .05 0 0 0-.1 0zM228.8 200.4a.05 .05 0 0 0 .1 0 .05 .05 0 0 0-.1 0zM246.5 220.8a.05 .05 0 0 0 .1 0 .05 .05 0 0 0-.1 0zM241.2 91.6a.05 .05 0 0 0 .1 0 .05 .05 0 0 0-.1 0zM350.2 91.6a.05 .05 0 0 0 .1 0 .05 .05 0 0 0-.1 0zM370.8 91.6a.05 .05 0 0 0 .1 0 .05 .05 0 0 0-.1 0zM362.9 91.6a.05 .05 0 0 0 .1 0 .05 .05 0 0 0-.1 0zM40.3 106.2a.05 .05 0 0 0 .1 0 .05 .05 0 0 0-.1 0zM363.4 48.2a.05 .05 0 0 0 .1 0 .05 .05 0 0 0-.1 0zM76.2 220.8a.05 .05 0 0 0 .1 0 .05 .05 0 0 0-.1 0zM22.8 220.8a.05 .05 0 0 0 .1 0 .05 .05 0 0 0-.1 0zM58.4 220.8a.05 .05 0 0 0 .1 0 .05 .05 0 0 0-.1 0zM214.8 185.3a.05 .05 0 0 0 .1 0 .05 .05 0 0 0-.1 0zM175.2 200.8a.05 .05 0 0 0 .1 0 .05 .05 0 0 0-.1 0zM189.5 200.8a.05 .05 0 0 0 .1 0 .05 .05 0 0 0-.1 0zM175.2 185.3a.05 .05 0 0 0 .1 0 .05 .05 0 0 0-.1 0zM325.1 48.2a.05 .05 0 0 0 .1 0 .05 .05 0 0 0-.1 0z" fill="#000" stroke="#000" stroke-width="1.3"/>
<text font-size="13.2" x="299.9" y="219.1">UHF_RX</text>
<g font-size="3">
<text x="234.6" y="230.3">(0603)</text>
<text x="302.2" y="280.1">Model:</text>
<text x="327.3" y="279.8">MD9600-UV</text>
<text x="361.5" y="280">Designer:</text>
<text x="300.9" y="285.4">Filename:</text>
<text x="322.4" y="285">MD9600-UV-MAIN BOARD</text>
<text x="361.8" y="285.4">Check:</text>
<text x="300.9" y="290.2">File NO.:</text>
<text x="360.8" y="289.9">Approve:</text>
<text x="301.9" y="295">Rev:</text>
<text x="318.9" y="295.2">2.0</text>
<text x="329.8" y="295">Page:</text>
<text x="344.6" y="295">5 of 6</text>
<text x="362.9" y="295.3">Date:</text>
<text x="390.9" y="295.1">2017.04.17</text>
</g>
<g font-size="2.3">
<text x="143.8" y="21.6">L616</text>
<text x="144" y="23.5">22nH</text>
<text x="178" y="20.5">C670</text>
<text x="178.2" y="22.5">470P</text>
<text x="67.3" y="26.3">LO_UHF</text>
<text x="162.8" y="30">C669</text>
<text x="90.5" y="32.4">BA892</text>
<text x="91.3" y="30.2">D607</text>
<text x="144.4" y="35.7">C667</text>
<text x="164.3" y="32.2">6P</text>
<text x="175" y="35.1">L617</text>
<text x="108" y="40.9">R641</text>
<text x="139.5" y="39.8">C666</text>
<text x="140" y="41.8">10P</text>
<text x="145.4" y="37.8">NC</text>
<text x="159.4" y="39.2">C668</text>
<text x="160.1" y="41.7">6P</text>
<text x="175" y="37.6">47nH</text>
<text x="37.7" y="44.7">5R_U</text>
<text x="108.7" y="43.2">2K2</text>
<text x="339.5" y="42.8">C602</text>
<text x="339.6" y="44.9">470P</text>
<text x="116.1" y="52.1">BLM18AG601S</text>
<text x="120.7" y="49.6">L613</text>
<text x="275.6" y="49.3">RX_UHF</text>
<text x="350.1" y="53.2">1SS362</text>
<text x="350.9" y="51.3">D602</text>
<text x="120.4" y="56.5">1</text>
<text x="124.3" y="56.5">2</text>
<text x="177.5" y="59.1">R611</text>
<text x="307.8" y="56.1">C601</text>
<text x="364" y="54.3">C603</text>
<text x="365.3" y="58.3">NC</text>
<text x="42" y="65.8">R621</text>
<text x="47.6" y="61.8">C640</text>
<text x="48.6" y="65.9">104</text>
<text x="91.4" y="61.4">C634</text>
<text x="91.5" y="65.5">470P</text>
<text x="99.4" y="63.5">C633</text>
<text x="100" y="65.8">104</text>
<text x="157.7" y="61.3">C632</text>
<text x="158.8" y="63.8">103</text>
<text x="177.5" y="61.2">100K</text>
<text x="308.7" y="60.2">NC</text>
<text x="328.7" y="60.4" transform="rotate(-90 328.7 60.4)">D600</text>
<text x="330.7" y="65.2" transform="rotate(-90 330.7 65.2)">JDP2S12CR</text>
<text x="338.7" y="60.4" transform="rotate(-90 338.7 60.4)">D601</text>
<text x="340.6" y="65.2" transform="rotate(-90 340.6 65.2)">JDP2S12CR</text>
<text x="42" y="67.8">470R</text>
<text x="143.6" y="68">R617</text>
<text x="144.1" y="70">47R</text>
<text x="165.9" y="68.8">R613</text>
<text x="166" y="70.9">100K</text>
<text x="366.1" y="71.5">NC</text>
<text x="366.1" y="68.9">L602</text>
<text x="213.9" y="76.3" transform="rotate(-90 213.9 76.3)">TV_U</text>
<text x="23" y="87">C641</text>
<text x="23.8" y="89.5">103</text>
<text x="33.8" y="93">R622</text>
<text x="35.3" y="95">1K</text>
<text x="121" y="90.1">C631</text>
<text x="121.7" y="94.4">103</text>
<text x="128.8" y="90.4">C630</text>
<text x="128.9" y="94.5">470P</text>
<text x="189.5" y="95.3">R612</text>
<text x="309.5" y="94.5">R604</text>
<text x="59.5" y="100.9">C639</text>
<text x="96.1" y="100.8">XF601</text>
<text x="148.3" y="98.3" transform="rotate(-90 148.3 98.3)">L612</text>
<text x="150.3" y="99.5" transform="rotate(-90 150.3 99.5)">470nH</text>
<text x="155" y="98.6">2K2</text>
<text x="155.2" y="96">R616</text>
<text x="165.9" y="96">R614</text>
<text x="166.7" y="98.1">56K</text>
<text x="190.3" y="97.8">56K</text>
<text x="213.6" y="98">C627</text>
<text x="213.7" y="100">470P</text>
<text x="244.3" y="99.8">470P</text>
<text x="244.3" y="97.8">C626</text>
<text x="309.5" y="96.8">330R</text>
<text x="332.2" y="99.4">5R_U</text>
<text x="342.3" y="98.2">C625</text>
<text x="342.4" y="100.5">470P</text>
<text x="362.9" y="98">C624</text>
<text x="362.9" y="100.3">470P</text>
<text x="45.5" y="104.7">330K</text>
<text x="45.5" y="102.6">R620</text>
<text x="60.2" y="103.1">103</text>
<text x="73.5" y="104.7">100R</text>
<text x="73.5" y="102.6">R619</text>
<text x="92.5" y="107">1</text>
<text x="94.3" y="103.1">49.95MHz</text>
<text x="104" y="107">4</text>
<text x="119.2" y="104.7">100R</text>
<text x="119.2" y="102.6">R618</text>
<text x="206.7" y="103.4">R610</text>
<text x="206.7" y="105.6">470K</text>
<text x="224.8" y="105.6">470K</text>
<text x="224.8" y="103.6">R609</text>
<text x="292.9" y="106.6">102</text>
<text x="292.9" y="104.6">C614</text>
<text x="313.1" y="106.1">C613</text>
<text x="327.2" y="106.2">C612</text>
<text x="78.5" y="112.3">C638</text>
<text x="94.5" y="112.5" transform="rotate(-90 94.5 112.5)">5</text>
<text x="97.1" y="112.5" transform="rotate(-90 97.1 112.5)">3</text>
<text x="102.2" y="112.5" transform="rotate(-90 102.2 112.5)">6</text>
<text x="104.7" y="112.5" transform="rotate(-90 104.7 112.5)">2</text>
<text x="114.4" y="112.3">C636</text>
<text x="130.3" y="110.8">C635</text>
<text x="131.3" y="112.8">103</text>
<text x="149" y="110.2">560nH</text>
<text x="149.9" y="108.1">L611</text>
<text x="156.8" y="111.3">C629</text>
<text x="186.8" y="113.7">C623</text>
<text x="196.2" y="113.9">C622</text>
<text x="273.9" y="108.1">L607</text>
<text x="274" y="110.1">82nH</text>
<text x="307.1" y="108.7">R602</text>
<text x="307.1" y="111.3">5K6</text>
<text x="314.2" y="110.1">104</text>
<text x="327.2" y="110.3">470P</text>
<text x="356.4" y="108.4">R608</text>
<text x="356.5" y="110.9">470K</text>
<text x="374.7" y="111.5">470K</text>
<text x="374.7" y="108.8">R607</text>
<text x="382.7" y="109.4">C604</text>
<text x="384.2" y="112">6P</text>
<text x="31.8" y="118.4">PBR951</text>
<text x="34" y="116.1">Q603</text>
<text x="79.8" y="114.8">NC</text>
<text x="114.8" y="114.6">3P</text>
<text x="157.4" y="115.4">15P</text>
<text x="187.3" y="115.9">22P</text>
<text x="196.3" y="116">100P</text>
<text x="219.7" y="114.2">C620</text>
<text x="220.7" y="116.2">2P</text>
<text x="242.1" y="114.3">C618</text>
<text x="243.1" y="116.3">15P</text>
<text x="254.1" y="116.9">22nH</text>
<text x="254.3" y="114.7">L608</text>
<text x="269.1" y="116.2">C615</text>
<text x="269.1" y="118.3">100P</text>
<text x="280.6" y="116.3">C611</text>
<text x="281.9" y="118.3">47P</text>
<text x="295.3" y="115.2">R603</text>
<text x="296.2" y="117.3">5K6</text>
<text x="98.9" y="120.7">C637</text>
<text x="99.4" y="125">22P</text>
<text x="168.2" y="124.3">3SK318</text>
<text x="169.6" y="121.8">Q602</text>
<text x="286.1" y="124.7">C</text>
<text x="329.3" y="122.2">L605</text>
<text x="330.1" y="124.3">NC</text>
<text x="346.7" y="121.4">C608</text>
<text x="347.1" y="123.7">10P</text>
<text x="370.1" y="120.9">C606</text>
<text x="371.1" y="123.2">3P</text>
<text x="159.8" y="131.6">R615</text>
<text x="190.6" y="127">TP601</text>
<text x="190.9" y="129.4">RX_U</text>
<text x="198" y="126.7">1</text>
<text x="216.9" y="130.6" transform="rotate(-90 216.9 130.6)">L610</text>
<text x="228.1" y="130.1" transform="rotate(-90 228.1 130.1)">L609</text>
<text x="255.5" y="128.8">C617</text>
<text x="256.4" y="131.2">2P</text>
<text x="286.1" y="129.8">E1</text>
<text x="292.3" y="127.3">B</text>
<text x="309.1" y="131">C610</text>
<text x="329.6" y="130">C609</text>
<text x="159.8" y="133.6">180R</text>
<text x="170.5" y="132.1">C628</text>
<text x="171" y="134.1">103</text>
<text x="200" y="132.6">C621</text>
<text x="200.9" y="136.7">10P</text>
<text x="219.1" y="135.4" transform="rotate(-90 219.1 135.4)">ER0.31X1.2X5T</text>
<text x="230.1" y="134.9" transform="rotate(-90 230.1 134.9)">ER0.31X1.2X5T</text>
<text x="239.1" y="133.4">C619</text>
<text x="239.8" y="135.6">12P</text>
<text x="267.3" y="133.4">C616</text>
<text x="268" y="135.6">NC</text>
<text x="285.8" y="136.5">Q601</text>
<text x="286.1" y="132.4">E2</text>
<text x="309.6" y="133">33P</text>
<text x="330.4" y="132.1">22P</text>
<text x="283.7" y="138.9">AT41511</text>
<text x="306.7" y="142.3">R601</text>
<text x="319.1" y="142.4">L606</text>
<text x="349.8" y="141.1">C607</text>
<text x="360.1" y="138.7" transform="rotate(-90 360.1 138.7)">L604</text>
<text x="362.2" y="143.6" transform="rotate(-90 362.2 143.6)">ER0.31X1.2X5T</text>
<text x="377.9" y="138.7" transform="rotate(-90 377.9 138.7)">L603</text>
<text x="379.9" y="143.6" transform="rotate(-90 379.9 143.6)">ER0.31X1.2X5T</text>
<text x="391.4" y="140.7">C605</text>
<text x="209.1" y="144.2" transform="rotate(-90 209.1 144.2)">D606</text>
<text x="211.6" y="146.2" transform="rotate(-90 211.6 146.2)">HVC350B</text>
<text x="234" y="144.6" transform="rotate(-90 234 144.6)">D605</text>
<text x="236" y="146.7" transform="rotate(-90 236 146.7)">HVC350B</text>
<text x="273" y="146.6">R605 R606</text>
<text x="274.9" y="148.7">0R</text>
<text x="282.5" y="148.6">0R</text>
<text x="307.5" y="144.5">6K8</text>
<text x="318.7" y="144.6">22nH</text>
<text x="351.3" y="145.2">8P</text>
<text x="392.7" y="144.8">8P</text>
<text x="359.2" y="154.5" transform="rotate(-90 359.2 154.5)">D604</text>
<text x="383.8" y="155" transform="rotate(-90 383.8 155)">D603</text>
<text x="361.2" y="156.6" transform="rotate(-90 361.2 156.6)">HVC350B</text>
<text x="386.1" y="157.2" transform="rotate(-90 386.1 157.2)">HVC350B</text>
<text x="109.6" y="167.8">C645C646C647</text>
<text x="130" y="167.8">C648</text>
<text x="140.3" y="167.8">C649C650</text>
<text x="64.5" y="173.5">U_2ND_LO</text>
<text x="82.5" y="171.8">C644</text>
<text x="109.8" y="172.1">100P</text>
<text x="115" y="172.1">105</text>
<text x="119.9" y="172.2">105</text>
<text x="130.2" y="171.9">224</text>
<text x="140.3" y="171.7">103</text>
<text x="145.4" y="171.8">100P</text>
<text x="157.5" y="173.6">100R</text>
<text x="157.5" y="171.6">R624</text>
<text x="59.4" y="179.9">C642</text>
<text x="82.7" y="174.6">100P</text>
<text x="103.9" y="179.2" transform="rotate(-90 103.9 179.2)">32</text>
<text x="109" y="179.2" transform="rotate(-90 109 179.2)">31</text>
<text x="114.1" y="179.2" transform="rotate(-90 114.1 179.2)">30</text>
<text x="119.2" y="179.2" transform="rotate(-90 119.2 179.2)">29</text>
<text x="124.3" y="179.2" transform="rotate(-90 124.3 179.2)">28</text>
<text x="129.3" y="179.2" transform="rotate(-90 129.3 179.2)">27</text>
<text x="134.4" y="179.2" transform="rotate(-90 134.4 179.2)">26</text>
<text x="139.5" y="179.2" transform="rotate(-90 139.5 179.2)">25</text>
<text x="202.5" y="179.7">L615</text>
<text x="210.9" y="174.4">R_U3V3</text>
<text x="60.1" y="182.1">15P</text>
<text x="81.5" y="184.4">C643</text>
<text x="96.9" y="185">1</text>
<text x="100.1" y="185.8">IFIP</text>
<text x="137.9" y="185.8">DETO</text>
<text x="145.8" y="185">24</text>
<text x="157.5" y="183.8">100K</text>
<text x="157.5" y="181.7">R625</text>
<text x="196" y="181.7">BLM18AG601S</text>
<text x="82.2" y="187.5">103</text>
<text x="96.9" y="190.1">2</text>
<text x="100.1" y="190.9">NC</text>
<text x="104.7" y="186.2" transform="rotate(-90 104.7 186.2)">LOIN</text>
<text x="109.8" y="188.5" transform="rotate(-90 109.8 188.5)">LOCAP</text>
<text x="114.9" y="189.6" transform="rotate(-90 114.9 189.6)">AGNDIN</text>
<text x="119.9" y="191.9" transform="rotate(-90 119.9 191.9)">AGNDOUT</text>
<text x="125" y="188.2" transform="rotate(-90 125 188.2)">AVSS3</text>
<text x="130.1" y="188.6" transform="rotate(-90 130.1 188.6)">VREFD</text>
<text x="135.2" y="187.1" transform="rotate(-90 135.2 187.1)">DVSS</text>
<text x="136.6" y="190.9">SDATA</text>
<text x="140.3" y="187.4" transform="rotate(-90 140.3 187.4)">DVDD</text>
<text x="145.8" y="190.1">23</text>
<text x="159.6" y="191.2">IF_DATA</text>
<text x="203.4" y="186">2</text>
<text x="207.3" y="186">1</text>
<text x="226.2" y="191.6">5R_U</text>
<text x="62.3" y="197.7">470nH</text>
<text x="63" y="195.4">L614</text>
<text x="80.6" y="195.8">R623</text>
<text x="80.6" y="197.8">750R</text>
<text x="96.9" y="195.2">3</text>
<text x="100.1" y="196">NC</text>
<text x="138.1" y="196">SCLK</text>
<text x="145.8" y="195.2">22</text>
<text x="159.5" y="196.4">IF_CLK</text>
<text x="176.5" y="192.9">R644</text>
<text x="177.2" y="195.2">47K</text>
<text x="190" y="196.4">105</text>
<text x="190" y="192.3">C651</text>
<text x="197.6" y="196.5">104</text>
<text x="197.6" y="192.4">C652</text>
<text x="215.4" y="192.4">C653</text>
<text x="215.4" y="196.5">104</text>
<text x="96.9" y="200.3">4</text>
<text x="100.1" y="201">NC</text>
<text x="116.9" y="203.6">AK2365A</text>
<text x="118.5" y="201.6">U601</text>
<text x="139.2" y="201">CSN</text>
<text x="145.8" y="200.3">21</text>
<text x="159.6" y="201.3">IF_CS_U</text>
<text x="20.2" y="209.4">5R_U</text>
<text x="54.4" y="206.9">R_U3V3</text>
<text x="85" y="205.3">C665</text>
<text x="85.9" y="207.6">224</text>
<text x="96.9" y="205.3">5</text>
<text x="100.1" y="206.1">NC</text>
<text x="137.9" y="206.1">RSTN</text>
<text x="145.8" y="205.3">20</text>
<text x="159.4" y="206.4">IF_RST</text>
<text x="179.9" y="204.6">R643</text>
<text x="180.9" y="206.8">NC</text>
<text x="230.2" y="208">R627</text>
<text x="239.4" y="205.1">C655</text>
<text x="240.4" y="209.2">NC</text>
<text x="39.6" y="215.8">U602</text>
<text x="96.9" y="210.4">6</text>
<text x="96.9" y="215.5">7</text>
<text x="100.1" y="211.2">VREFA</text>
<text x="139.2" y="211.2">PDN</text>
<text x="145.8" y="210.4">19</text>
<text x="145.9" y="215.5">18</text>
<text x="230.8" y="210.3">NC</text>
<text x="33.2" y="217.8">XC6204B332MR</text>
<text x="33.6" y="220.8">1</text>
<text x="37.3" y="221.6">VIN</text>
<text x="43" y="221.6">OUT</text>
<text x="50" y="220.8">5</text>
<text x="96.9" y="220.6">8</text>
<text x="100.1" y="216.3">AVSS</text>
<text x="100.1" y="221.4">AVDD</text>
<text x="136.8" y="216.3">AVSS2</text>
<text x="137.4" y="221.3">IFOUT</text>
<text x="145.9" y="220.6">17 UHF_IFOUT</text>
<text x="262.5" y="221.6">IF_OUT</text>
<text x="33.6" y="225.9">2</text>
<text x="37.3" y="226.7">VSS</text>
<text x="77" y="226.7">+</text>
<text x="81.8" y="226.3">C664C663</text>
<text x="104.7" y="224.9" transform="rotate(-90 104.7 224.9)">BIAS</text>
<text x="109.8" y="224.9" transform="rotate(-90 109.8 224.9)">NRECTO</text>
<text x="114.9" y="224.9" transform="rotate(-90 114.9 224.9)">NAMPO</text>
<text x="119.9" y="224.9" transform="rotate(-90 119.9 224.9)">NAMPI</text>
<text x="125" y="224.9" transform="rotate(-90 125 224.9)">AUDIOOUT</text>
<text x="130.1" y="224.9" transform="rotate(-90 130.1 224.9)">DISCOUT</text>
<text x="135.2" y="224.9" transform="rotate(-90 135.2 224.9)">PDOUT</text>
<text x="140.3" y="224.9" transform="rotate(-90 140.3 224.9)">RSSIOUT</text>
<text x="205.2" y="226.4">100R</text>
<text x="205.2" y="224.2">R626</text>
<text x="220.5" y="225.3">C654</text>
<text x="220.6" y="227.5">330P</text>
<text x="235.5" y="225.2">D608</text>
<text x="236.7" y="227.4">0R</text>
<text x="15.4" y="228.9">R640</text>
<text x="16.1" y="231.1">4K7</text>
<text x="33.6" y="231">3</text>
<text x="37.3" y="231.8">CE</text>
<text x="44.3" y="231.8">NC</text>
<text x="50" y="231">4</text>
<text x="71.2" y="230" transform="rotate(-90 71.2 230)">EC601</text>
<text x="73.2" y="231.9" transform="rotate(-90 73.2 231.9)">10uF/10V</text>
<text x="81.8" y="230.4">104</text>
<text x="86.9" y="230.2">102</text>
<text x="103.9" y="228.1" transform="rotate(-90 103.9 228.1)">9</text>
<text x="109" y="229.3" transform="rotate(-90 109 229.3)">10</text>
<text x="114.1" y="229.3" transform="rotate(-90 114.1 229.3)">11</text>
<text x="119.2" y="229.3" transform="rotate(-90 119.2 229.3)">12</text>
<text x="124.3" y="229.3" transform="rotate(-90 124.3 229.3)">13</text>
<text x="129.3" y="229.3" transform="rotate(-90 129.3 229.3)">14</text>
<text x="134.4" y="229.3" transform="rotate(-90 134.4 229.3)">15</text>
<text x="139.5" y="229.3" transform="rotate(-90 139.5 229.3)">16</text>
<text x="156.7" y="229.6">R629</text>
<text x="167.8" y="229.5">1K</text>
<text x="179.9" y="230.5">RSSI_UHF</text>
<text x="247.9" y="228.4">R628</text>
<text x="248.6" y="230.7">NC</text>
<text x="129.6" y="239.7">R632</text>
<text x="135.1" y="234.4">R631</text>
<text x="140.9" y="239.6">1M</text>
<text x="141.7" y="234.4">220K</text>
<text x="151.6" y="234.8" transform="rotate(-90 151.6 234.8)">R630</text>
<text x="159.5" y="237.3">C656</text>
<text x="160.4" y="239.6">102</text>
<text x="78.3" y="245.3">R639</text>
<text x="90.4" y="245.4">1K</text>
<text x="131.8" y="245.4">C657</text>
<text x="140.3" y="245.4">102</text>
<text x="151.5" y="243.6" transform="rotate(-90 151.5 243.6)">51K</text>
<text x="59" y="247.7">BUSY_UHF</text>
<text x="110.3" y="250">R637</text>
<text x="85.4" y="256">47K1%</text>
<text x="86.6" y="253.8">R638</text>
<text x="100.1" y="252.7">C662</text>
<text x="100.8" y="257.1">223</text>
<text x="110.3" y="252.1">120K</text>
<text x="139.6" y="257.1">R633</text>
<text x="160.5" y="254.6">UHF_AF_OUT</text>
<text x="107.4" y="259.3">C661</text>
<text x="107.5" y="263.5">470P</text>
<text x="114.4" y="259.3">C660</text>
<text x="114.5" y="263.6">102</text>
<text x="128.6" y="263">470P</text>
<text x="129.1" y="258.9">C659</text>
<text x="140.4" y="259.2">4K7</text>
<text x="152.9" y="260.6">C658</text>
<text x="153.4" y="263.2">473</text>
<text x="124.5" y="269.8">R635</text>
<text x="108.1" y="274.2">R636</text>
<text x="124.5" y="271.7">180K</text>
<text x="136.1" y="274.2">R634</text>
<text x="109" y="276.6">5K6</text>
<text x="137" y="276.4">22K</text>
</g>
<g font-size="2">
<text x="297.1" y="46">ER1.0X3.0X3T</text>
<text x="300.7" y="44.2">L601</text>
</g>
</svg>
